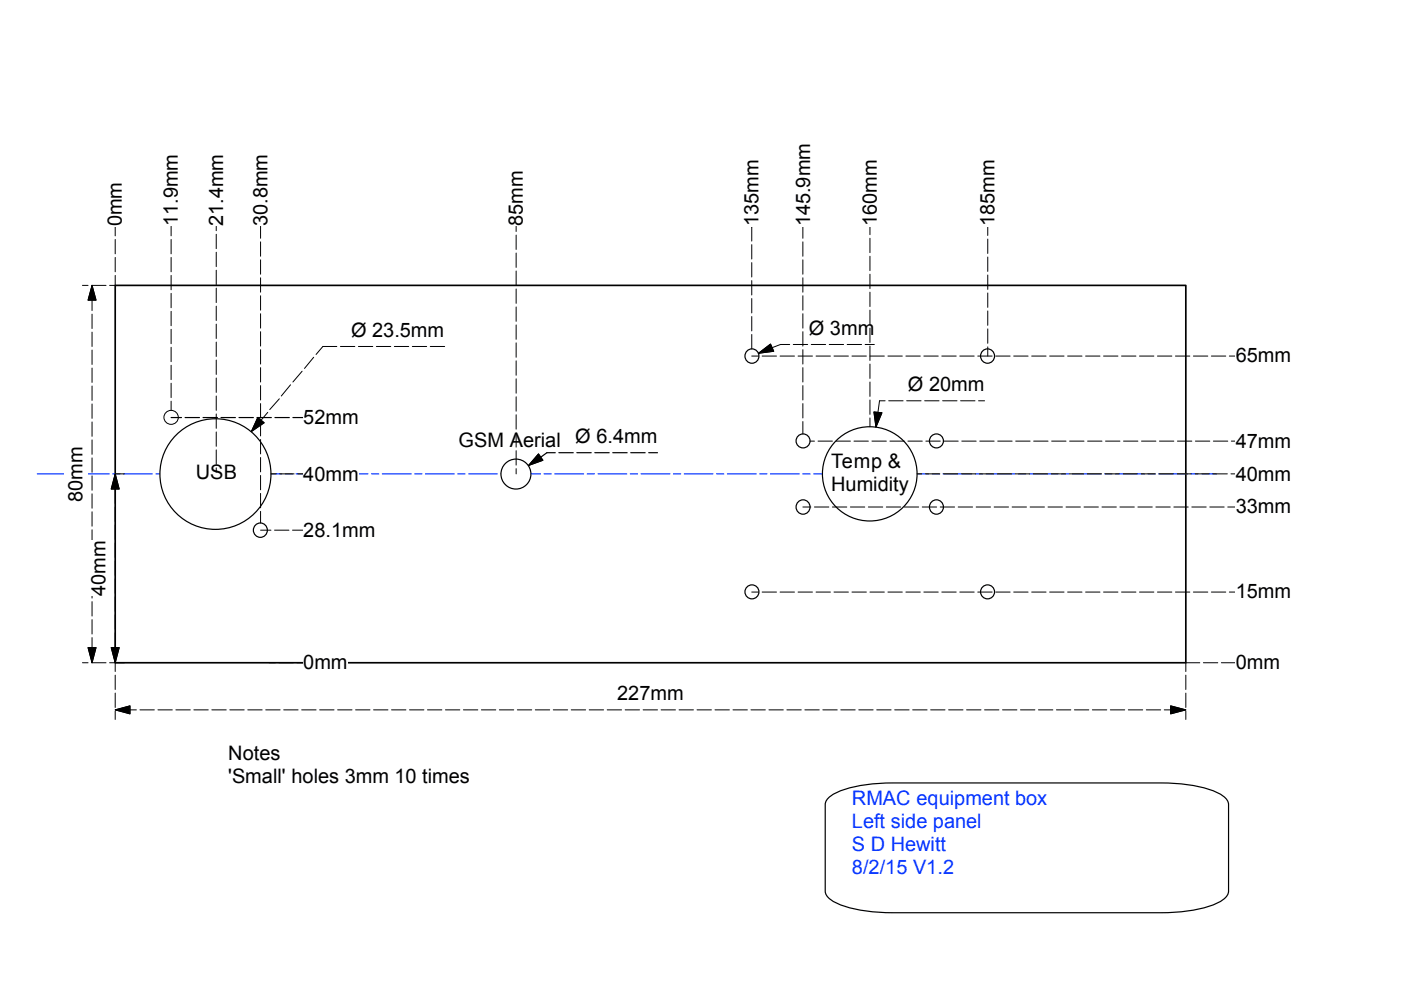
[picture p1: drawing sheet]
<svg xmlns="http://www.w3.org/2000/svg" width="297mm" height="210mm" viewBox="0 0 297 210" stroke-linecap="round" stroke-linejoin="round" font-family="sans-serif">
<path d="M24.4 60.5h227v80h-227z" fill="none" stroke="#000" stroke-width=".36"/>
<g fill="none" stroke="#0433ff" stroke-width=".25">
<path d="M7.9 100.5h6.1M14.8 100.5h1.5M17.1 100.5h6.1M23.9 100.5h1.5M26.2 100.5h6.1M33.1 100.5h1.5M35.3 100.5h6.1M42.2 100.5h1.5M44.5 100.5h6.1M51.4 100.5h1.5M53.6 100.5h6.1M60.5 100.5h1.5"/>
<path d="M62.8 100.5h6.1M69.6 100.5h1.6M71.9 100.5h6.1M78.8 100.5h1.5M81.1 100.5h6.1M87.9 100.5h1.6M90.2 100.5h6.1M97.1 100.5h1.5M99.4 100.5h6.1M106.2 100.5h1.5M108.5 100.5h6.1M115.4 100.5h1.5"/>
<path d="M117.6 100.5h6.1M124.5 100.5h1.5M126.8 100.5h6.1M133.6 100.5h1.6M135.9 100.5h6.1M142.8 100.5h1.5M145.1 100.5h6.1M151.9 100.5h1.6M154.2 100.5h6.1M161.1 100.5h1.5M163.4 100.5h6.1M170.2 100.5h1.5"/>
<path d="M172.5 100.5h6.1M179.4 100.5h1.5M181.7 100.5h6M188.5 100.5h1.5M190.8 100.5h6.1M197.7 100.5h1.5M199.9 100.5h6.1M206.8 100.5h1.5M209.1 100.5h6.1M215.9 100.5h1.6M218.2 100.5h6.1M225.1 100.5h1.5"/>
<path d="M227.4 100.5h6.1M234.2 100.5h1.6M236.5 100.5h6.1M243.4 100.5h1.5M245.7 100.5h6.1M252.5 100.5h1.5M254.8 100.5h3.1"/>
</g>
<circle cx="45.7" cy="100.5" r="11.7" fill="#fff"/>
<circle cx="45.7" cy="100.5" r="11.7" fill="none" stroke="#000" stroke-width=".25"/>
<circle cx="36.3" cy="88.5" r="1.5" fill="#fff"/>
<circle cx="36.3" cy="88.5" r="1.5" fill="none" stroke="#000" stroke-width=".21"/>
<circle cx="55.2" cy="112.4" r="1.5" fill="#fff"/>
<circle cx="55.2" cy="112.4" r="1.5" fill="none" stroke="#000" stroke-width=".25"/>
<circle cx="109.4" cy="100.5" r="3.2" fill="#fff"/>
<circle cx="109.4" cy="100.5" r="3.2" fill="none" stroke="#000" stroke-width=".25"/>
<circle cx="184.4" cy="100.5" r="10" fill="#fff"/>
<circle cx="184.4" cy="100.5" r="10" fill="none" stroke="#000" stroke-width=".25"/>
<circle cx="170.3" cy="93.5" r="1.48" fill="#fff"/>
<circle cx="170.3" cy="93.5" r="1.48" fill="none" stroke="#000" stroke-width=".25"/>
<circle cx="170.2" cy="107.5" r="1.5" fill="#fff"/>
<circle cx="170.2" cy="107.5" r="1.5" fill="none" stroke="#000" stroke-width=".25"/>
<circle cx="198.5" cy="107.5" r="1.5" fill="#fff"/>
<circle cx="198.5" cy="107.5" r="1.5" fill="none" stroke="#000" stroke-width=".25"/>
<circle cx="198.5" cy="93.5" r="1.48" fill="#fff"/>
<circle cx="198.5" cy="93.5" r="1.48" fill="none" stroke="#000" stroke-width=".25"/>
<circle cx="209.4" cy="75.5" r="1.5" fill="#fff"/>
<circle cx="209.4" cy="75.5" r="1.5" fill="none" stroke="#000" stroke-width=".25"/>
<circle cx="209.4" cy="125.5" r="1.48" fill="#fff"/>
<circle cx="209.4" cy="125.5" r="1.48" fill="none" stroke="#000" stroke-width=".25"/>
<circle cx="159.4" cy="125.5" r="1.48" fill="#fff"/>
<circle cx="159.4" cy="125.5" r="1.48" fill="none" stroke="#000" stroke-width=".25"/>
<circle cx="159.4" cy="75.5" r="1.5" fill="#fff"/>
<circle cx="159.4" cy="75.5" r="1.5" fill="none" stroke="#000" stroke-width=".25"/>
<g fill="#fff">
<path d="M41.4 97.7h8.7v4.9h-8.7z"/>
<path d="M176.2 95.5h14.8v4.8h1.7v4.9h-16.5z"/>
<path d="M97.2 91h21.7v4.9h-21.7z"/>
</g>
<g fill="none" stroke="#000" stroke-width=".21">
<path d="M64.1 78.7l-2 2.3M66.5 75.7l-1.9 2.4M71.4 73.5h-2.9l-1.5 1.7M72.2 73.5h3M76 73.5h3M79.8 73.5h3M83.6 73.5h3.1M87.4 73.5h3.1M91.2 73.5h3.1M54.7 88.5l1.3 1.1-2.7 1.9zM56.8 87.4l-1.5 1.7M59.2 84.6l-2 2.2"/>
<path d="M61.6 81.6l-2 2.4"/>
</g>
<path d="M54.6 88.5l1.4 1.1-2.7 1.9z" fill="#000"/>
<path d="M74.4 67.6h19.9v4.9h-19.9z" fill="#fff"/>
<path d="M117.7 96h-1.7l-1.3 .9M118.5 96h3M122.3 96h3M126.1 96h3.1M129.9 96h3.1M133.7 96h3.1M137.5 96h1.9" fill="none" stroke="#000" stroke-width=".25"/>
<path d="M114.2 96.2l.9 1.4-3 1.1z" fill="none" stroke="#000" stroke-width=".21"/>
<path d="M114.2 96.2l.9 1.4-3.1 1.1z" fill="#000"/>
<path d="M121.9 90.1h17.5v4.8h-17.5z" fill="#fff"/>
<path d="M185.3 87.3l1.7 .2-1.3 3.1zM187.7 85h-1.2l-.4 2.4M188.4 85h3.1M192.2 85h3.1M196 85h3.1M199.9 85h3M203.7 85h3M207.5 85h1.2" fill="none" stroke="#000" stroke-width=".21"/>
<path d="M185.3 87.3l1.7 .2-1.3 3z" fill="#000"/>
<path d="M192.5 79.1h16.2v4.8h-16.2z" fill="#fff"/>
<path d="M160.8 74.9l2.6-1.9 .6 1.5zM167.4 73h-1.9l-1.8 .7M168.2 73h3M172 73h3M175.8 73h3.1M179.6 73h3.1M183.4 73h2" fill="none" stroke="#000" stroke-width=".21"/>
<path d="M160.8 74.9l2.5-2 .7 1.6z" fill="#000"/>
<g fill="#fff">
<path d="M171.5 67.1h13.9v4.9h-13.9z"/>
<path d="M48.4 157.3h11.1v4.8h40.1v4.9h-51.2z"/>
</g>
<g fill="none" stroke="#000" stroke-width=".21">
<path d="M17.5 60.5h1.2M19.4 60.5h3.1M19.5 60.5l.9 3.1h-1.7zM19.5 63.6v2.2M19.5 66.6v3.1M19.5 70.4v3.1M19.5 74.2v3.1M19.5 78v3.1M23.2 60.5h1.2M19.5 81.8v3.1M19.5 85.7v3M19.5 89.5v3"/>
<path d="M19.5 93.3v3M19.5 97.1v3M19.5 100.9v3M19.5 104.7v3.1M19.5 108.5v3.1M19.5 112.3v3.1M19.5 116.1v3.1M19.5 119.9v3.1M18.7 137.3h1.7l-.9 3.2zM19.5 123.8v3M19.5 127.6v3M19.5 131.4v3"/>
<path d="M19.5 135.2v2.1M17.5 140.5h1.2M19.4 140.5h3.1M23.2 140.5h1.2"/>
</g>
<path d="M19.5 60.5l.8 3.1h-1.7zM18.6 137.3h1.7l-.8 3.2z" fill="#000"/>
<path d="M13.6 94.6h4.9v11.8h-4.9z" fill="#fff"/>
<g fill="none" stroke="#000" stroke-width=".21">
<path d="M24.4 150.5l3.2-.8v1.7zM24.4 140.5v1.9M24.4 143.1v3.1M24.4 147v3M24.4 150.8v1.7M27.6 150.5h1.3M29.7 150.5h3M33.5 150.5h3M37.3 150.5h3M41.1 150.5h3.1M44.9 150.5h3.1M48.7 150.5h3.1"/>
<path d="M52.5 150.5h3.1M56.3 150.5h3.1M60.2 150.5h3M64 150.5h3M67.8 150.5h3M71.6 150.5h3M75.4 150.5h3M79.2 150.5h3.1M83 150.5h3.1M86.8 150.5h3.1M90.6 150.5h3.1M94.4 150.5h3.1"/>
<path d="M98.3 150.5h3M102.1 150.5h3M105.9 150.5h3M109.7 150.5h3M113.5 150.5h3M117.3 150.5h3.1M121.1 150.5h3.1M124.9 150.5h3.1M128.7 150.5h3.1M132.5 150.5h3.1M136.4 150.5h3M140.2 150.5h3"/>
<path d="M144 150.5h3M147.8 150.5h3M151.6 150.5h3M155.4 150.5h3.1M159.2 150.5h3.1M163 150.5h3.1M166.8 150.5h3.1M170.6 150.5h3.1M174.5 150.5h3M178.3 150.5h3M182.1 150.5h3M185.9 150.5h3"/>
<path d="M189.7 150.5h3M193.5 150.5h3.1M197.3 150.5h3.1M201.1 150.5h3.1M204.9 150.5h3.1M208.7 150.5h3.1M212.6 150.5h3M216.4 150.5h3M220.2 150.5h3M224 150.5h3M227.8 150.5h3M231.6 150.5h3.1"/>
<path d="M235.4 150.5h3.1M239.2 150.5h3.1M243 150.5h3.1M246.8 150.5h1.4M248.2 149.7l3.2 .8-3.2 .9zM251.4 140.5v1.9M251.4 143.1v3.1M251.4 147v3M251.4 150.8v1.7"/>
</g>
<path d="M24.4 150.5l3.1-.9v1.7zM248.2 149.6l3.2 .9-3.2 .8z" fill="#000"/>
<path d="M130.8 144.6h14.2v4.9h-14.2z" fill="#fff"/>
<g fill="none" stroke="#000" stroke-width=".21">
<path d="M24.4 100.5l.9 3.2h-1.7zM24.4 100.5h2M24.4 103.7v3M24.4 107.5v3M24.4 111.3v3.1M24.4 115.1v3.1M24.4 118.9v3.1M23.6 137.3h1.7l-.9 3.2zM24.4 122.7v3.1M24.4 126.5v3.1M24.4 130.4v3M24.4 134.2v3.1"/>
<path d="M24.4 140.5h2"/>
</g>
<path d="M24.4 100.4l.9 3.3h-1.7zM23.6 137.3h1.7l-.9 3.2z" fill="#000"/>
<path d="M18.5 114.6h4.9v11.8h-4.9z" fill="#fff"/>
<path d="M251.4 140.5h3M255.1 140.5h3.1M259 140.5h3" fill="none" stroke="#000" stroke-width=".21"/>
<path d="M262 138h9.4v5h-9.4z" fill="#fff"/>
<g fill="none" stroke="#000" stroke-width=".21">
<path d="M159.4 125.5h1.4M161.6 125.5h3M165.4 125.5h3M169.2 125.5h3.1M173 125.5h3.1M176.8 125.5h3.1M180.6 125.5h3.1M184.4 125.5h3.1M188.3 125.5h3M192.1 125.5h3M195.9 125.5h3M199.7 125.5h3"/>
<path d="M203.5 125.5h3M207.3 125.5h3.1M211.1 125.5h3.1M214.9 125.5h3.1M218.7 125.5h3.1M222.5 125.5h3.1M226.4 125.5h3M230.2 125.5h3M234 125.5h3M237.8 125.5h3M241.6 125.5h3M245.4 125.5h3.1"/>
<path d="M249.2 125.5h3.1M253 125.5h3.1M256.8 125.5h3.1M260.6 125.5h1.4"/>
</g>
<path d="M262 123.1h11.7v4.8h-11.7z" fill="#fff"/>
<g fill="none" stroke="#000" stroke-width=".21">
<path d="M170.2 107.5h1.7M172.7 107.5h3M176.5 107.5h3M180.3 107.5h3M184.1 107.5h3.1M187.9 107.5h3.1M191.7 107.5h3.1M195.5 107.5h3.1M199.3 107.5h3.1M203.2 107.5h3M207 107.5h3M210.8 107.5h3"/>
<path d="M214.6 107.5h3M218.4 107.5h3M222.2 107.5h3.1M226 107.5h3.1M229.8 107.5h3.1M233.6 107.5h3.1M237.4 107.5h3.1M241.3 107.5h3M245.1 107.5h3M248.9 107.5h3M252.7 107.5h3M256.5 107.5h3"/>
<path d="M260.3 107.5h1.7"/>
</g>
<path d="M262 105h11.7v4.9h-11.7z" fill="#fff"/>
<g fill="none" stroke="#000" stroke-width=".21">
<path d="M194.4 100.5h1.1M196.2 100.5h3.1M200 100.5h3.1M203.8 100.5h3.1M207.6 100.5h3.1M211.5 100.5h3M215.3 100.5h3M219.1 100.5h3M222.9 100.5h3M226.7 100.5h3M230.5 100.5h3.1M234.3 100.5h3.1"/>
<path d="M238.1 100.5h3.1M241.9 100.5h3.1M245.7 100.5h3.1M249.6 100.5h3M253.4 100.5h3M257.2 100.5h3M261 100.5h1"/>
</g>
<path d="M262 98.1h11.7v4.8h-11.7z" fill="#fff"/>
<g fill="none" stroke="#000" stroke-width=".21">
<path d="M171.7 93.5h1M173.4 93.5h3.1M177.2 93.5h3.1M181.1 93.5h3M184.9 93.5h3M188.7 93.5h3M192.5 93.5h3M196.3 93.5h3M200.1 93.5h3.1M203.9 93.5h3.1M207.7 93.5h3.1M211.5 93.5h3.1"/>
<path d="M215.3 93.5h3.1M219.2 93.5h3M223 93.5h3M226.8 93.5h3M230.6 93.5h3M234.4 93.5h3M238.2 93.5h3.1M242 93.5h3.1M245.8 93.5h3.1M249.6 93.5h3.1M253.4 93.5h3.1M257.3 93.5h3"/>
<path d="M261.1 93.5h.9"/>
</g>
<path d="M262 91.1h11.7v4.8h-11.7z" fill="#fff"/>
<g fill="none" stroke="#000" stroke-width=".21">
<path d="M159.4 75.5h1.4M161.6 75.5h3M165.4 75.5h3M169.2 75.5h3.1M173 75.5h3.1M176.8 75.5h3.1M180.6 75.5h3.1M184.4 75.5h3.1M188.3 75.5h3M192.1 75.5h3M195.9 75.5h3M199.7 75.5h3"/>
<path d="M203.5 75.5h3M207.3 75.5h3.1M211.1 75.5h3.1M214.9 75.5h3.1M218.7 75.5h3.1M222.5 75.5h3.1M226.4 75.5h3M230.2 75.5h3M234 75.5h3M237.8 75.5h3M241.6 75.5h3M245.4 75.5h3.1"/>
<path d="M249.2 75.5h3.1M253 75.5h3.1M256.8 75.5h3.1M260.6 75.5h1.4"/>
</g>
<path d="M262 73h11.7v4.9h-11.7z" fill="#fff"/>
<path d="M57 140.5h1.4M59.1 140.5h3.1M62.9 140.5h1.4" fill="none" stroke="#000" stroke-width=".21"/>
<path d="M64.3 138h9.4v5h-9.4z" fill="#fff"/>
<path d="M55.2 112.4h2.2M58.2 112.4h3.1M62 112.4h2.3" fill="none" stroke="#000" stroke-width=".21"/>
<path d="M64.3 109.9h15.3v4.9h-15.3z" fill="#fff"/>
<path d="M57.4 100.5h1.1M59.3 100.5h3.1M63.1 100.5h1.2" fill="none" stroke="#000" stroke-width=".21"/>
<path d="M64.3 98.1h11.8v4.8h-11.8z" fill="#fff"/>
<path d="M36.3 88.5h2.2M39.2 88.5h3.1M43.1 88.5h3M46.9 88.5h3M50.7 88.5h3M54.5 88.5h3M58.3 88.5h3M62.1 88.5h2.2" fill="none" stroke="#000" stroke-width=".25"/>
<path d="M64.3 86.1h11.8v4.8h-11.8z" fill="#fff"/>
<path d="M24.4 48v2M24.4 50.8v3M24.4 54.6v3M24.4 58.4v2.1" fill="none" stroke="#000" stroke-width=".21"/>
<path d="M21.9 38.6h4.9v9.4h-4.9z" fill="#fff"/>
<path d="M36.3 48v2M36.3 50.8v3M36.3 54.6v3M36.3 58.4v3M36.3 62.2v3M36.3 66v3.1M36.3 69.8v3.1M36.3 73.6v3.1M36.3 77.4v3.1M36.3 81.3v3M36.3 85.1v1.9" fill="none" stroke="#000" stroke-width=".21"/>
<path d="M33.8 32.7h4.9v15.3h-4.9z" fill="#fff"/>
<g fill="none" stroke="#000" stroke-width=".21">
<path d="M45.8 48v.9M45.8 49.7v3M45.8 53.5v3M45.8 57.3v3M45.8 61.1v3M45.8 64.9v3.1M45.8 68.7v3.1M45.8 72.5v3.1M45.8 76.3v3.1M45.8 80.2v3M45.8 84v3M45.8 87.8v3"/>
<path d="M45.8 91.6v3M45.8 95.4v3M45.8 99.2v.9"/>
</g>
<path d="M43.4 32.7h4.8v15.3h-4.8z" fill="#fff"/>
<g fill="none" stroke="#000" stroke-width=".21">
<path d="M55.2 48v2.5M55.2 51.3v3M55.2 55.1v3M55.2 58.9v3M55.2 62.7v3.1M55.2 66.5v3.1M55.2 70.3v3.1M55.2 74.1v3.1M55.2 77.9v3.1M55.2 81.8v3M55.2 85.6v3M55.2 89.4v3"/>
<path d="M55.2 93.2v3M55.2 97v3M55.2 100.8v3.1M55.2 104.6v3.1M55.2 108.4v2.5"/>
</g>
<path d="M52.8 32.7h4.8v15.3h-4.8z" fill="#fff"/>
<g fill="none" stroke="#000" stroke-width=".21">
<path d="M109.4 48v1.1M109.4 49.8v3.1M109.4 53.7v3M109.4 57.5v3M109.4 61.3v3M109.4 65.1v3M109.4 68.9v3M109.4 72.7v3M109.4 76.5v3.1M109.4 80.3v3.1M109.4 84.1v3.1M109.4 87.9v3.1"/>
<path d="M109.4 91.8v3M109.4 95.6v3M109.4 99.4v1.1"/>
</g>
<path d="M107 36.2h4.8v11.8h-4.8z" fill="#fff"/>
<path d="M159.4 48v3.1M159.4 51.9v3M159.4 55.7v3M159.4 59.5v3M159.4 63.3v3.1M159.4 67.1v3.1M159.4 70.9v3.1" fill="none" stroke="#000" stroke-width=".21"/>
<path d="M156.9 33.9h4.9v14.1h-4.9z" fill="#fff"/>
<path d="M170.2 48v2.5M170.2 51.3v3M170.2 55.1v3M170.2 58.9v3M170.2 62.7v3.1M170.2 66.5v3.1M170.2 70.3v3.1M170.2 74.1v3.1M170.2 77.9v3.1M170.2 81.8v3M170.2 85.6v3M170.2 89.4v2.6" fill="none" stroke="#000" stroke-width=".21"/>
<path d="M167.8 30.3h4.9v17.7h-4.9z" fill="#fff"/>
<path d="M184.4 48v1.8M184.4 50.5v3.1M184.4 54.3v3.1M184.4 58.1v3.1M184.4 61.9v3.1M184.4 65.8v3M184.4 69.6v3M184.4 73.4v3M184.4 77.2v3M184.4 81v3M184.4 84.8v3.1M184.4 88.6v1.9" fill="none" stroke="#000" stroke-width=".21"/>
<path d="M182 33.9h4.8v14.1h-4.8z" fill="#fff"/>
<path d="M209.4 48v1.9M209.4 50.7v3M209.4 54.5v3M209.4 58.3v3.1M209.4 62.1v3.1M209.4 65.9v3.1M209.4 69.7v3.1M209.4 73.5v2" fill="none" stroke="#000" stroke-width=".21"/>
<path d="M206.9 33.9h5v14.1h-5z" fill="#fff"/>
<path d="M175.9 168.9a19.6 19.6 0 0 1 9.8-2.8l3.5-.1h57a28.1 28.1 0 0 1 12.6 2.4 2.79 2.79 0 0 1 1.7 2.2v18.3a2.79 2.79 0 0 1-1.7 2.2 26.3 26.3 0 0 1-12.6 2.4h-57a28.1 28.1 0 0 1-12.6-2.4 2.79 2.79 0 0 1-1.6-2.2v-18.3l.1-.6z" fill="none" stroke="#000" stroke-width=".25"/>
<g font-size="4.2">
<text x="25.9" y="48" transform="rotate(-90 25.9 48)">0mm</text>
<text x="37.7" y="48" transform="rotate(-90 37.7 48)">11.9mm</text>
<text x="47.3" y="48" transform="rotate(-90 47.3 48)">21.4mm</text>
<text x="56.7" y="48" transform="rotate(-90 56.7 48)">30.8mm</text>
<text x="110.9" y="48" transform="rotate(-90 110.9 48)">85mm</text>
<text x="160.8" y="48" transform="rotate(-90 160.8 48)">135mm</text>
<text x="171.7" y="48" transform="rotate(-90 171.7 48)">145.9mm</text>
<text x="185.9" y="48" transform="rotate(-90 185.9 48)">160mm</text>
<text x="210.9" y="48" transform="rotate(-90 210.9 48)">185mm</text>
<text x="74.5" y="71.4">Ø 23.5mm</text>
<text x="171.5" y="70.9">Ø 3mm</text>
<text x="262" y="76.8">65mm</text>
<text x="192.5" y="82.9">Ø 20mm</text>
<text x="64.3" y="89.9">52mm</text>
<text x="97.2" y="94.8">GSM Aerial</text>
<text x="122" y="94">Ø 6.4mm</text>
<text x="262" y="94.9">47mm</text>
<text x="41.5" y="101.5">USB</text>
<text x="64.3" y="101.9">40mm</text>
<text x="176.2" y="99.3">Temp &amp;</text>
<text x="262" y="101.9">40mm</text>
<text x="17.5" y="106.4" transform="rotate(-90 17.5 106.4)">80mm</text>
<text x="176.2" y="104.1">Humidity</text>
<text x="64.3" y="113.8">28.1mm</text>
<text x="262" y="108.9">33mm</text>
<text x="22.4" y="126.4" transform="rotate(-90 22.4 126.4)">40mm</text>
<text x="262" y="126.9">15mm</text>
<text x="64.3" y="141.9">0mm</text>
<text x="262" y="141.9">0mm</text>
<text x="130.9" y="148.5">227mm</text>
<text x="48.4" y="161.1">Notes</text>
<text x="48.4" y="165.9">'Small' holes 3mm 10 times</text>
</g>
<g font-size="4.2" fill="#0433ff">
<text x="180.6" y="170.7">RMAC equipment box</text>
<text x="180.6" y="175.6">Left side panel</text>
<text x="180.6" y="180.4">S D Hewitt</text>
<text x="180.6" y="185.2">8/2/15 V1.2</text>
</g>
</svg>
